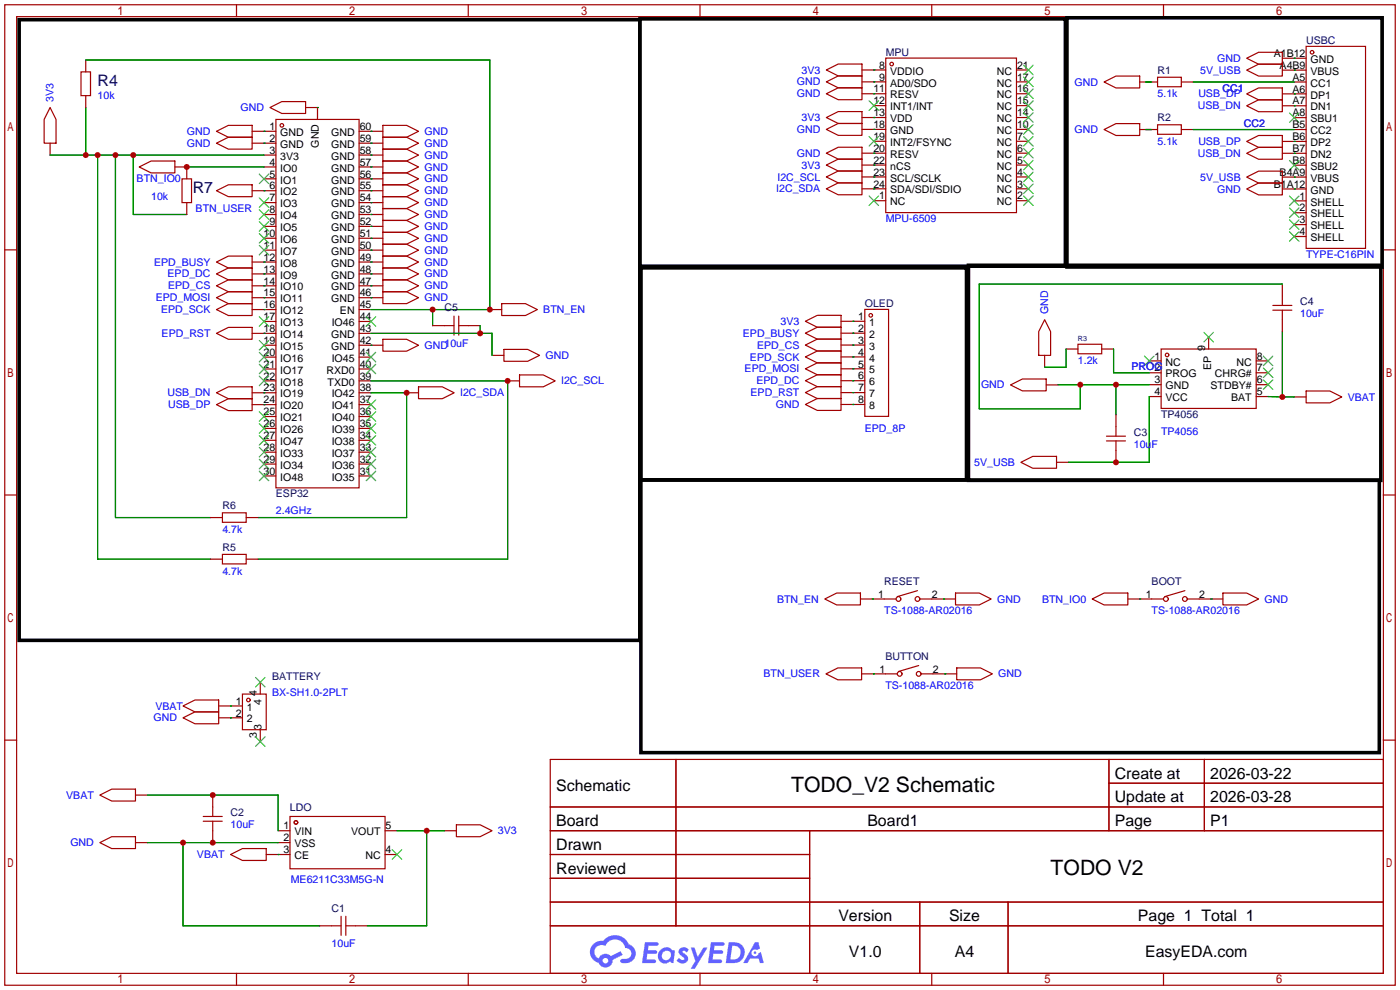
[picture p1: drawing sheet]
<svg xmlns="http://www.w3.org/2000/svg" width="299mm" height="212mm" viewBox="0 0 299 212" stroke-linecap="round" stroke-linejoin="round" font-family="sans-serif">
<g fill="none" stroke="#a10000" stroke-width=".25">
<path d="M1 1h297.2v209.6h-297.2zM3.6 3.6h292.1v204.4h-292.1zM50.5 1v2.6M100.1 1v2.6M149.6 1v2.6M199.1 1v2.6M248.7 1v2.6M1 53.4h2.6M295.7 53.4h2.5M1 105.8h2.6M295.7 105.8h2.5M1 158.2h2.6"/>
<path d="M295.7 158.2h2.5M117.6 162.3h178.1v45.7h-178.1zM117.6 172.5h178.1M117.6 177.5h178.1M144.5 162.3v35.6M173 177.5v30.5M237 162.3v15.2M237 167.4h58.7M257.4 162.3v15.2M117.6 182.6h55.4M117.6 192.8h178.1M117.6 187.7h55.4"/>
<path d="M117.6 197.9h178.1M196.6 192.8v15.2M215.4 192.8v15.2M50.5 208v2.6M100.1 208v2.6M149.6 208v2.6M199.1 208v2.6M248.7 208v2.6"/>
</g>
<g fill="#5487ff">
<path d="M145.3 202.7a1.3 1.3 0 0 1 1.9 .3l-.4 .6a.54 .54 0 0 0-.9-.2l.1 .2a1.34 1.34 0 0 1 .9 1.8 1.47 1.47 0 0 1-2.3-.1l.5-.6 .8 .5a.31 .31 0 0 0 .4-.3 .31 .31 0 0 0-.3-.4 1.12 1.12 0 0 1-.7-1.8z"/>
<path d="M147.6 202.5h.9l.6 2 1.2-2h.9l-2.7 4.6h-.9l1-1.7z"/>
<path d="M137.8 201.4h1.7a1.31 1.31 0 0 1 1.2 .2 .4 .4 0 0 1-.3 .5l-1.8 .1-.1 .9h1.6a.4 .4 0 0 1 .4 .4 .4 .4 0 0 1-.5 .4h-1.6l-.2 1.2h1.4a.46 .46 0 0 1 .5 0 .46 .46 0 0 1 .1 .5l-.4 .2h-2.6z"/>
<path d="M151.9 201.4h1.7a1.32 1.32 0 0 1 1.2 .2 .39 .39 0 0 1-.3 .5l-1.8 .1-.1 .9h1.6a.4 .4 0 0 1 .4 .4 .4 .4 0 0 1-.4 .4h-1.7l-.2 1.2h1.4a.46 .46 0 0 1 .5 0 .46 .46 0 0 1 .1 .5l-.4 .2h-2.6z"/>
<path d="M161.3 201.4h.8l.3 1.3-.6 .4a.75 .75 0 0 0-1.1 .3 .75 .75 0 0 0 .5 1 .75 .75 0 0 0 .9-.7l.5-.2 .6 2.3h-.8l-.3-.9h-1.8l-.5 .9h-1z"/>
<path d="M155.7 201.4l-.6 4.4h1.5a2.27 2.27 0 0 0 2.6-2.2 2.27 2.27 0 0 0-2.7-2.2zM156.5 202.1a1.5 1.5 0 0 1 1.8 1.6 1.5 1.5 0 0 1-1.9 1.4h-.3z"/>
<path d="M141.2 203a1.6 1.6 0 0 0-.3 2.3 1.6 1.6 0 0 0 2.3 .2l.7 .3 .3-2.4-.1-.3-.5-.1a1.58 1.58 0 0 0-2.4 0zM141.8 203.5a.98 .98 0 0 1 1.6 .4 .98 .98 0 0 1-1.1 1.3 .94 .94 0 0 1-.9-.7 .94 .94 0 0 1 .4-1z"/>
<path d="M126.8 201.8a2.37 2.37 0 0 0 1.1 4 1.54 1.54 0 0 0 1.8 1 1.54 1.54 0 0 0 1.2-1.6l2.2-1.1-.5-.8-2 1a1.57 1.57 0 0 0-2.7 .5 1.5 1.5 0 0 1-.7-2.1 1.5 1.5 0 0 1 2.2-.5 2.23 2.23 0 0 1 2.3-1.4 2.23 2.23 0 0 1 2 1.8 1.16 1.16 0 0 1 1.2 1.1 1.16 1.16 0 0 1-1.1 1.2h-.7a.47 .47 0 0 0-.5 .4 .47 .47 0 0 0 .4 .5 2.17 2.17 0 0 0 2.5-.9 2.17 2.17 0 0 0-.3-2.7l-.8-.4a3.2 3.2 0 0 0-5.5-.7l-1.1 .1zM128.8 205.3a.6 .6 0 0 1 1.2 0 .6 .6 0 0 1-1.2 0z"/>
<circle cx="161.4" cy="203.6" r=".28"/>
</g>
<g fill="none" stroke="#a10000" stroke-width=".25">
<path d="M17.3 15.4h2v5h-2zM18.3 12.8v2.6M176.6 15l2.5-1.3h5.1v2.5h-5.1zM176.6 17.5l2.5-1.3h5.1v2.6h-5.1zM184.2 15h5.1M184.2 17.5h5.1M189.3 12.4h27.9v33h-27.9zM217.2 15h2.6M217.2 17.5h2.6M236 17.5l2.5-1.2h5.1v2.5h-5.1zM243.6 17.5h3.8M247.4 16.5h5.1v2h-5.1z"/>
<path d="M252.5 17.5h2.5M266.4 12.4l2.6-1.2h5.1v2.5h-5.1zM266.4 15l2.6-1.3h5.1v2.6h-5.1zM274.1 15h5M274.1 12.4h5M276.6 17.5h2.5M279.1 9.9h12.7v43.2h-12.7zM10.7 23l1.3 2.5v5.1h-2.6v-5.1zM10.7 30.6v2.5M18.3 20.4v2.6M29.8 35.7l2.5-1.3h5.1v2.6h-5.1zM37.4 35.7h2.5v2.5"/>
<path d="M38.9 38.2h2v5.1h-2zM46.3 28.1l2.5-1.3h5.1v2.5h-5.1zM46.3 30.6l2.5-1.3h5.1v2.6h-5.1zM53.9 28.1h5.1M53.9 30.6h5.1M56.4 33.1h2.6M56.4 35.7h2.6M56.4 38.2h2.6M57.7 23l2.5-1.3h5.1v2.6h-5.1zM59 25.5h17.7v78.8h-17.7zM65.3 23h2.6v2.5M76.7 28.1h5.1"/>
<path d="M76.7 30.6h5.1M76.7 33.1h5.1M76.7 35.7h5.1M76.7 38.2h5.1M81.8 26.8h5.1l2.5 1.3-2.5 1.2h-5.1zM81.8 29.3h5.1l2.5 1.3-2.5 1.3h-5.1zM81.8 31.9h5.1l2.5 1.2-2.5 1.3h-5.1zM81.8 34.4h5.1l2.5 1.3-2.5 1.3h-5.1zM81.8 37h5.1l2.5 1.2-2.5 1.3h-5.1zM81.8 39.5h5.1l2.5 1.3-2.5 1.2h-5.1zM176.6 27.7l2.5-1.3h5.1v2.5h-5.1zM176.6 25.1l2.5-1.3h5.1v2.6h-5.1z"/>
<path d="M176.6 35.3l2.5-1.3h5.1v2.5h-5.1zM176.6 37.8l2.5-1.3h5.1v2.6h-5.1zM176.6 20l2.5-1.2h5.1v2.5h-5.1zM176.6 32.7l2.5-1.2h5.1v2.5h-5.1zM184.2 20h5.1M184.2 25.1h5.1M184.2 27.7h5.1M184.2 32.7h5.1M184.2 35.3h5.1M184.2 37.8h5.1M186.8 22.6h2.5M186.8 30.2h2.5"/>
<path d="M217.2 20h2.6M217.2 22.6h2.6M217.2 25.1h2.6M217.2 27.7h2.6M217.2 30.2h2.6M217.2 32.7h2.6M217.2 35.3h2.6M217.2 37.8h2.6M236 27.7l2.5-1.3h5.1v2.6h-5.1zM243.6 27.7h3.8M247.4 26.7h5.1v2h-5.1zM252.5 27.7h2.5"/>
<path d="M266.4 20.1l2.6-1.3h5.1v2.5h-5.1zM266.4 22.6l2.6-1.3h5.1v2.6h-5.1zM266.4 37.8l2.6-1.2h5.1v2.5h-5.1zM266.4 32.8l2.6-1.3h5.1v2.5h-5.1zM266.4 30.2l2.6-1.2h5.1v2.5h-5.1zM274.1 22.6h5M274.1 32.8h5M274.1 37.8h5M274.1 20.1h5M274.1 30.2h5M276.6 27.7h2.5M276.6 25.1h2.5"/>
<path d="M276.6 35.3h2.5M39.9 43.3v2.5M46.3 56l2.5-1.3h5.1v2.6h-5.1zM46.3 58.5l2.5-1.2h5.1v2.5h-5.1zM46.3 40.8l2.5-1.3h5.1v2.5h-5.1zM53.9 40.8h5.1M53.9 56h5.1M53.9 58.5h5.1M56.4 43.3h2.6M56.4 45.8h2.6M56.4 48.4h2.6M56.4 50.9h2.6"/>
<path d="M56.4 53.5h2.6M76.7 40.8h5.1M76.7 43.3h5.1M76.7 45.8h5.1M76.7 48.4h5.1M76.7 50.9h5.1M76.7 53.5h5.1M76.7 56h5.1M76.7 58.5h5.1M81.8 42h5.1l2.5 1.3-2.5 1.3h-5.1zM81.8 44.6h5.1l2.5 1.2-2.5 1.3h-5.1zM81.8 47.1h5.1l2.5 1.3-2.5 1.3h-5.1z"/>
<path d="M81.8 49.7h5.1l2.5 1.2-2.5 1.3h-5.1zM81.8 52.2h5.1l2.5 1.3-2.5 1.2h-5.1zM81.8 54.7h5.1l2.5 1.3-2.5 1.3h-5.1zM81.8 57.3h5.1l2.5 1.2-2.5 1.3h-5.1zM81.8 59.8h5.1l2.5 1.3-2.5 1.3h-5.1zM176.6 40.4l2.5-1.3h5.1v2.5h-5.1zM184.2 40.4h5.1M186.8 42.9h2.5M217.2 40.4h2.6M217.2 42.9h2.6M266.4 40.4l2.6-1.3h5.1v2.6h-5.1zM274.1 40.4h5"/>
<path d="M276.6 42.9h2.5M276.6 45.5h2.5M276.6 48h2.5M276.6 50.5h2.5M46.3 61.1l2.5-1.3h5.1v2.6h-5.1zM46.3 63.6l2.5-1.2h5.1v2.5h-5.1zM46.3 66.2l2.5-1.3h5.1v2.5h-5.1zM46.3 71.2l2.5-1.2h5.1v2.5h-5.1zM53.9 61.1h5.1M53.9 63.6h5.1M53.9 66.2h5.1M53.9 71.2h5.1"/>
<path d="M56.4 68.7h2.6M56.4 73.8h2.6M56.4 76.3h2.6M56.4 78.9h2.6M76.7 61.1h5.1M76.7 63.6h5.1M76.7 66.2h2.6M76.7 68.7h2.6M76.7 71.2h2.6M76.7 73.8h5.1M76.7 76.3h2.6M76.7 78.9h2.6"/>
<path d="M81.8 62.4h5.1l2.5 1.2-2.5 1.3h-5.1zM81.8 72.5h5.1l2.5 1.3-2.5 1.3h-5.1zM92.5 69.6h4.5M97 67.6v4M98 67.6v4M98 69.6h4.6M104.7 66.2h2.5M105.2 75.9h2.5M107.2 64.9h5.1l2.5 1.3-2.5 1.2h-5.1zM107.7 74.7h5.1l2.5 1.2-2.5 1.3h-5.1zM172.1 68.7l2.6-1.3h5v2.5h-5zM172.1 71.2l2.6-1.3h5v2.6h-5z"/>
<path d="M172.1 73.7l2.6-1.2h5v2.5h-5zM172.1 76.3l2.6-1.3h5v2.6h-5zM172.1 78.8l2.6-1.2h5v2.5h-5zM179.7 71.2h5.1M179.7 76.3h5.1M179.7 68.7h5.1M179.7 73.7h5.1M179.7 78.8h5.1M184.8 66.1h5.1v22.9h-5.1zM223.3 68.3l1.2 2.6v5h-2.5v-5zM223.3 75.9v2.6M227.8 74.6h2.6"/>
<path d="M230.4 73.6h5.1v2h-5.1zM235.5 74.6h2.5M245.6 77.1h2.6M245.6 79.7h2.6M248.2 74.6h20.3v12.7h-20.3zM258.3 72.1v2.5M268.5 77.1h2.5M268.5 79.7h2.5M272 66.3h4.1M272 65.3h4.1M274.1 60.7v4.6M274.1 66.3v4.6"/>
<path d="M46.3 83.9l2.5-1.2h5.1v2.5h-5.1zM46.3 86.5l2.5-1.3h5.1v2.6h-5.1zM53.9 83.9h5.1M53.9 86.5h5.1M56.4 81.4h2.6M56.4 89h2.6M56.4 91.6h2.6M56.4 94.1h2.6M56.4 96.6h2.6M56.4 99.2h2.6M76.7 81.4h2.6M76.7 83.9h2.6"/>
<path d="M76.7 86.5h2.6M76.7 89h2.6M76.7 91.6h2.6M76.7 94.1h2.6M76.7 96.6h2.6M76.7 99.2h2.6M86.9 83.9h2.5M89.4 82.7h5.1l2.6 1.2-2.6 1.3h-5.1zM108.5 81.4h2.5M111 80.1h5.1l2.6 1.3-2.6 1.3h-5.1zM172.1 81.4l2.6-1.3h5v2.5h-5zM172.1 83.9l2.6-1.3h5v2.6h-5z"/>
<path d="M172.1 86.4l2.6-1.2h5v2.5h-5zM179.7 81.4h5.1M179.7 83.9h5.1M179.7 86.4h5.1M216 82.3l2.5-1.3h5.1v2.5h-5.1zM218.2 98.8l2.5-1.3h5.1v2.6h-5.1zM223.6 82.3h2.5M225.8 98.8h2.5M236.5 94.2h4M236.5 93.2h4M238.5 88.6v4.6M238.5 94.2v4.6"/>
<path d="M245.6 82.2h2.6M245.6 84.8h2.6M268.5 82.2h2.5M268.5 84.8h2.5M276.6 84.8h2.5M279.1 83.6h5.1l2.6 1.2-2.6 1.3h-5.1zM45 119.5h2.5M45 110.6h2.5M47.5 118.5h5.1v2h-5.1zM47.5 109.6h5.1v2h-5.1zM52.6 119.5h2.6M52.6 110.6h2.6"/>
<path d="M56.4 101.7h2.6M76.7 101.7h2.6M176.3 128l2.5-1.3h5.1v2.6h-5.1zM183.9 128h7.6M196.1 126.2l-4.3 1.3M196.6 128h7.6M204.2 126.7h5.1l2.5 1.3-2.5 1.3h-5.1zM233.4 128l2.6-1.3h5v2.6h-5zM241 128h7.7M253.2 126.2l-4.3 1.3M253.7 128h7.7M261.4 126.7h5l2.6 1.3-2.6 1.3h-5z"/>
<path d="M39.1 150.9l2.6-1.3h5v2.5h-5zM39.1 153.4l2.6-1.3h5v2.6h-5zM46.7 150.9h5.1M46.7 153.4h5.1M51.8 148.3h5.1v7.7h-5.1zM55.6 145.8v2.5M55.6 156v2.5M176.5 144l2.6-1.3h5v2.6h-5zM184.1 144h7.7M196.3 142.2l-4.3 1.3M196.8 144h7.7M204.5 142.7h5l2.6 1.3-2.6 1.3h-5z"/>
<path d="M21.3 169.9l2.6-1.2h5.1v2.5h-5.1zM29 169.9h2.5M43.4 175.5h4.1M43.4 174.5h4.1M45.5 169.9v4.6M45.5 175.5v4.6M59.4 177.5h2.6M62 174.5h20.3v11.2h-20.3zM82.3 177.5h2.5M95 177.5h2.5M97.5 176.3h5.1l2.6 1.2-2.6 1.3h-5.1zM21.3 180.1l2.6-1.3h5.1v2.6h-5.1z"/>
<path d="M29 180.1h2.5M49.3 182.6l2.5-1.2h5.1v2.5h-5.1zM56.9 182.6h5.1M59.4 180.1h2.6M68.3 197.9h4.6M72.9 195.8v4.1M73.9 197.9h4.6M73.9 195.8v4.1M82.3 182.6h2.5"/>
<circle cx="190.6" cy="13.7" r=".38"/>
<circle cx="280.4" cy="11.2" r=".38"/>
<circle cx="60.2" cy="26.8" r=".38"/>
<circle cx="186.1" cy="67.4" r=".38"/>
<circle cx="249.4" cy="75.9" r=".38"/>
<circle cx="192" cy="128" r=".51"/>
<circle cx="196.1" cy="128" r=".51"/>
<circle cx="249.2" cy="128" r=".51"/>
<circle cx="253.2" cy="128" r=".51"/>
<circle cx="53.1" cy="149.6" r=".38"/>
<circle cx="192.3" cy="144" r=".51"/>
<circle cx="196.3" cy="144" r=".51"/>
<circle cx="63.2" cy="175.8" r=".38"/>
</g>
<g fill="none" stroke="#3c3" stroke-width=".25">
<path d="M218.8 19l2 2.1M218.8 16.5l2 2M218.8 13.9l2 2.1M220.8 19l-2 2.1M220.8 16.5l-2 2M220.8 13.9l-2 2.1M55.4 37.2l2 2M57.4 37.2l-2 2M185.7 21.6l2.1 2M185.7 29.2l2.1 2M187.8 21.6l-2.1 2M187.8 29.2l-2.1 2"/>
<path d="M218.8 39.3l2 2.1M218.8 36.8l2 2M218.8 34.3l2 2M218.8 31.7l2 2.1M218.8 29.2l2 2M218.8 26.6l2 2.1M218.8 24.1l2 2M218.8 21.6l2 2M220.8 39.3l-2 2.1M220.8 36.8l-2 2M220.8 34.3l-2 2M220.8 31.7l-2 2.1"/>
<path d="M220.8 29.2l-2 2M220.8 26.6l-2 2.1M220.8 24.1l-2 2M220.8 21.6l-2 2M275.6 24.1l2 2.1M275.6 34.3l2 2M277.6 24.1l-2 2.1M277.6 34.3l-2 2M55.4 42.3l2 2M55.4 44.8l2 2.1M55.4 47.4l2 2M55.4 49.9l2 2"/>
<path d="M55.4 52.4l2 2.1M57.4 42.3l-2 2M57.4 44.8l-2 2.1M57.4 47.4l-2 2M57.4 49.9l-2 2M57.4 52.4l-2 2.1M185.7 41.9l2.1 2M187.8 41.9l-2.1 2M218.8 41.9l2 2M220.8 41.9l-2 2M275.6 41.9l2 2M275.6 44.4l2 2.1"/>
<path d="M275.6 47l2 2M275.6 49.5l2 2.1M277.6 41.9l-2 2M277.6 44.4l-2 2.1M277.6 47l-2 2M277.6 49.5l-2 2.1M55.4 67.7l2 2M55.4 72.8l2 2M55.4 75.3l2 2M55.4 77.8l2 2.1M57.4 67.7l-2 2M57.4 72.8l-2 2"/>
<path d="M57.4 75.3l-2 2M57.4 77.8l-2 2.1M78.3 77.8l2 2.1M78.3 75.3l2 2M78.3 67.7l2 2M80.3 75.3l-2 2M80.3 77.8l-2 2.1M80.3 67.7l-2 2M244.6 76.1l2 2M246.6 76.1l-2 2M257.3 71l2 2.1M259.3 71l-2 2.1"/>
<path d="M270 78.7l2 2M270 76.1l2 2M272 78.7l-2 2M272 76.1l-2 2M55.4 80.4l2 2M55.4 88l2 2M55.4 90.5l2 2.1M55.4 93.1l2 2M55.4 95.6l2 2.1M55.4 98.2l2 2M57.4 80.4l-2 2M57.4 88l-2 2"/>
<path d="M57.4 90.5l-2 2.1M57.4 93.1l-2 2M57.4 95.6l-2 2.1M57.4 98.2l-2 2M78.3 98.2l2 2M78.3 95.6l2 2.1M78.3 93.1l2 2M78.3 90.5l2 2.1M78.3 88l2 2M78.3 85.5l2 2M80.3 98.2l-2 2M80.3 95.6l-2 2.1"/>
<path d="M80.3 93.1l-2 2M80.3 90.5l-2 2.1M80.3 88l-2 2M80.3 85.5l-2 2M270 81.2l2 2M272 81.2l-2 2M55.4 100.7l2 2M57.4 100.7l-2 2M78.3 100.7l2 2M80.3 100.7l-2 2M54.6 157.5l2 2M54.6 144.8l2 2"/>
<path d="M56.6 157.5l-2 2M56.6 144.8l-2 2M83.8 181.6l2.1 2M85.9 181.6l-2.1 2"/>
</g>
<g fill="none" stroke="#008700" stroke-width=".25">
<path d="M18.3 12.8h86.4v53.4h-25.4M186.8 15h.1M186.8 17.5h.1M244.9 17.5h1.2M255 17.5h21.6M276.6 12.4h.1M276.6 15h.1M10.7 33.1h45.7M18.3 23v10.1M20.9 33.1v86.4h24.1M24.7 33.1v77.5h20.3M28.5 33.1v12.7h11.4"/>
<path d="M39.9 35.7h16.5M56.4 28.1h.1M56.4 30.6h.1M67.9 23h.1M79.3 28.1h.1M79.3 30.6h.1M79.3 33.1h.1M79.3 35.7h.1M79.3 38.2h.1M186.8 27.7h.1M186.8 25.1h.1M186.8 35.3h.1"/>
<path d="M186.8 37.8h.1M186.8 20h.1M186.8 32.7h.1M244.9 27.7h1.2M255 27.7h21.6M276.6 37.8h.1M276.6 32.8h.1M276.6 20.1h.1M276.6 22.6h.1M276.6 30.2h.1M56.4 56h.1M56.4 58.5h.1"/>
<path d="M56.4 40.8h.1M79.3 40.8h.1M79.3 43.3h.1M79.3 45.8h.1M79.3 48.4h.1M79.3 50.9h.1M79.3 53.5h.1M79.3 56h.1M79.3 58.5h.1M186.8 40.4h.1M276.6 40.4h.1M56.4 61.1h.1"/>
<path d="M56.4 63.6h.1M56.4 66.2h.1M56.4 71.2h.1M79.3 61.1h.1M79.3 63.6h.1M79.3 73.8h.1M79.3 71.2h25.9v4.7M92.5 66.2v3.4M102.6 69.6v1.6M182.3 68.7h.1M182.3 71.2h.1M182.3 73.7h.1"/>
<path d="M182.3 76.3h.1M182.3 78.8h.1M227.8 74.6v3.9h-4.5M238 74.6v5.1h7.6M274.1 70.9v13.9M274.1 60.7h-64.8v26.7h21.6v-5.2M56.4 83.9h.1M56.4 86.5h.1M79.3 83.9h7.6v26.7h-31.7M79.3 81.4h29.2v38.1h-53.3M182.3 81.4h.1M182.3 83.9h.1"/>
<path d="M182.3 86.4h.1M226.1 82.2h19.5M238.5 82.2v6.4M245.6 84.8v14h-17.3M271 84.8h3.1M274.1 84.8h2.5M186.4 128h.1M201.7 128h.1M243.6 128h.1M258.8 128h.1M49.3 150.9h.1M49.3 153.4h.1"/>
<path d="M186.7 144h.1M201.9 144h.1M31.5 169.9h27.9v7.6M84.8 177.5h10.2M91.2 177.5v20.4h-12.7M31.5 180.1h27.9M39.1 180.1v17.8h29.2M59.4 182.6h.1"/>
</g>
<path d="M4.1 4.2h132.6v132.7h-132.6zM136.8 4h90.9v52.9h-90.9zM228 3.8h67.4v53.3h-67.4zM137 57.2h69.6v45.3h-69.6zM207 56.7h88.1v46h-88.1zM137 102.6h157.8v58.3h-157.8z" fill="none" stroke="#000" stroke-width=".76"/>
<g fill="#c00">
<circle cx="18.3" cy="33.1" r=".64"/>
<circle cx="20.9" cy="33.1" r=".64"/>
<circle cx="24.7" cy="33.1" r=".64"/>
<circle cx="28.5" cy="33.1" r=".64"/>
<circle cx="274.1" cy="84.8" r=".63"/>
<circle cx="86.9" cy="83.9" r=".64"/>
<circle cx="108.5" cy="81.4" r=".64"/>
<circle cx="39.9" cy="35.7" r=".64"/>
<circle cx="230.9" cy="82.2" r=".63"/>
<circle cx="238.5" cy="82.2" r=".63"/>
<circle cx="238.5" cy="98.8" r=".63"/>
<circle cx="45.5" cy="180.1" r=".63"/>
<circle cx="39.1" cy="180.1" r=".63"/>
<circle cx="45.5" cy="169.9" r=".63"/>
<circle cx="91.2" cy="177.5" r=".63"/>
<circle cx="104.7" cy="66.2" r=".64"/>
<circle cx="92.5" cy="66.2" r=".63"/>
<circle cx="102.6" cy="71.2" r=".63"/>
</g>
<g font-size="4.5">
<text x="169.1" y="169.3">TODO_V2 Schematic</text>
<text x="224.5" y="187">TODO V2</text>
</g>
<g font-size="3.4" fill="#000080">
<text x="20.9" y="18.4">R4</text>
<text x="41.2" y="41.3">R7</text>
</g>
<g font-size="3.4">
<text x="238.3" y="166.4">Create at</text>
<text x="258.7" y="166.4">2026-03-22</text>
<text x="118.9" y="169">Schematic</text>
<text x="238.3" y="171.5">Update at</text>
<text x="258.7" y="171.5">2026-03-28</text>
<text x="118.9" y="176.6">Board</text>
<text x="185.4" y="176.6">Board1</text>
<text x="238.3" y="176.6">Page</text>
<text x="258.7" y="176.6">P1</text>
<text x="118.9" y="181.7">Drawn</text>
<text x="118.9" y="186.7">Reviewed</text>
<text x="179.2" y="196.9">Version</text>
<text x="202.8" y="196.9">Size</text>
<text x="243.2" y="196.9">Page 1 Total 1</text>
<text x="181.4" y="204.5">V1.0</text>
<text x="204.1" y="204.5">A4</text>
<text x="244.7" y="204.5">EasyEDA.com</text>
</g>
<g font-size="2.3" fill="#000080">
<text x="189.3" y="11.9">MPU</text>
<text x="279.1" y="9.4">USBC</text>
<text x="247.4" y="15.7">R1</text>
<text x="247.4" y="25.9">R2</text>
<text x="184.8" y="65.6">OLED</text>
<text x="277.9" y="65.3">C4</text>
<text x="95" y="66.5">C5</text>
<text x="248.2" y="89.3">TP4056</text>
<text x="242.3" y="93.2">C3</text>
<text x="59" y="106.3">ESP32</text>
<text x="47.5" y="108.8">R6</text>
<text x="47.5" y="117.7">R5</text>
<text x="189" y="125">RESET</text>
<text x="246.1" y="125">BOOT</text>
<text x="189.2" y="141">BUTTON</text>
<text x="58.2" y="145.3">BATTERY</text>
<text x="62" y="173.2">LDO</text>
<text x="49.3" y="174.5">C2</text>
<text x="70.9" y="194.8">C1</text>
</g>
<g font-size="2.3" fill="#00f">
<text x="171.3" y="15.7">3V3</text>
<text x="256.5" y="15.7">5V_USB</text>
<text x="260.1" y="13.2">GND</text>
<text x="11.5" y="21.7" transform="rotate(-90 11.5 21.7)">3V3</text>
<text x="20.9" y="21.2">10k</text>
<text x="51.4" y="23.7">GND</text>
<text x="170.3" y="18.3">GND</text>
<text x="170.3" y="20.8">GND</text>
<text x="229.7" y="18.3">GND</text>
<text x="247.4" y="20.8">5.1k</text>
<text x="256" y="23.4">USB_DN</text>
<text x="256.1" y="20.8">USB_DP</text>
<text x="261.3" y="19.6">CC1</text>
<text x="40" y="28.8">GND</text>
<text x="90.7" y="28.8">GND</text>
<text x="170.3" y="28.4">GND</text>
<text x="171.3" y="25.9">3V3</text>
<text x="229.7" y="28.4">GND</text>
<text x="265.8" y="27.2">CC2</text>
<text x="40" y="31.4">GND</text>
<text x="90.7" y="31.4">GND</text>
<text x="90.7" y="33.9">GND</text>
<text x="170.3" y="33.5">GND</text>
<text x="247.4" y="31">5.1k</text>
<text x="256" y="33.5">USB_DN</text>
<text x="256.1" y="31">USB_DP</text>
<text x="29.2" y="39">BTN_IO0</text>
<text x="90.7" y="36.4">GND</text>
<text x="90.7" y="39">GND</text>
<text x="90.7" y="41.5">GND</text>
<text x="165.9" y="41.1">I2C_SDA</text>
<text x="166.1" y="38.6">I2C_SCL</text>
<text x="171.3" y="36">3V3</text>
<text x="256.5" y="38.6">5V_USB</text>
<text x="260.1" y="41.1">GND</text>
<text x="32.3" y="42.8">10k</text>
<text x="41.8" y="45.3">BTN_USER</text>
<text x="90.7" y="44.1">GND</text>
<text x="90.7" y="46.6">GND</text>
<text x="189.3" y="47.5">MPU-6509</text>
<text x="90.7" y="49.1">GND</text>
<text x="90.7" y="51.7">GND</text>
<text x="32.9" y="56.8">EPD_BUSY</text>
<text x="35.8" y="59.3">EPD_DC</text>
<text x="90.7" y="54.2">GND</text>
<text x="90.7" y="56.8">GND</text>
<text x="90.7" y="59.3">GND</text>
<text x="279.1" y="55.1">TYPE-C16PIN</text>
<text x="33.3" y="64.4">EPD_MOSI</text>
<text x="35.9" y="61.8">EPD_CS</text>
<text x="90.7" y="61.8">GND</text>
<text x="90.7" y="64.4">GND</text>
<text x="34.4" y="66.9">EPD_SCK</text>
<text x="116.1" y="66.9">BTN_EN</text>
<text x="158.8" y="72">EPD_BUSY</text>
<text x="166.8" y="69.4">3V3</text>
<text x="224" y="67.1" transform="rotate(-90 224 67.1)">GND</text>
<text x="277.9" y="67.8">10uF</text>
<text x="34.6" y="72">EPD_RST</text>
<text x="90.7" y="74.5">GND10uF</text>
<text x="116.6" y="76.7">GND</text>
<text x="160.3" y="77">EPD_SCK</text>
<text x="161.8" y="74.5">EPD_CS</text>
<text x="230.4" y="77.9">1.2k</text>
<text x="119.9" y="82.2">I2C_SCL</text>
<text x="159.2" y="79.6">EPD_MOSI</text>
<text x="161.7" y="82.1">EPD_DC</text>
<text x="209.7" y="83">GND</text>
<text x="241.8" y="79.2">PROG</text>
<text x="35.8" y="84.7">USB_DN</text>
<text x="35.9" y="87.2">USB_DP</text>
<text x="98.3" y="84.7">I2C_SDA</text>
<text x="160.4" y="84.7">EPD_RST</text>
<text x="165.8" y="87.2">GND</text>
<text x="288" y="85.6">VBAT</text>
<text x="184.8" y="92.3">EPD_8P</text>
<text x="242.3" y="95.8">10uF</text>
<text x="248.2" y="92.9">TP4056</text>
<text x="208.2" y="99.6">5V_USB</text>
<text x="47.5" y="113.9">4.7k</text>
<text x="59" y="109.9">2.4GHz</text>
<text x="47.5" y="122.8">4.7k</text>
<text x="166.1" y="128.8">BTN_EN</text>
<text x="189" y="131.3">TS-1088-AR02016</text>
<text x="213.1" y="128.8">GND</text>
<text x="222.7" y="128.8">BTN_IO0</text>
<text x="246.1" y="131.3">TS-1088-AR02016</text>
<text x="270.3" y="128.8">GND</text>
<text x="58.2" y="148.8">BX-SH1.0-2PLT</text>
<text x="163.2" y="144.8">BTN_USER</text>
<text x="189.2" y="147.3">TS-1088-AR02016</text>
<text x="213.4" y="144.8">GND</text>
<text x="32.8" y="154.2">GND</text>
<text x="33.2" y="151.6">VBAT</text>
<text x="14.1" y="170.7">VBAT</text>
<text x="49.3" y="177">10uF</text>
<text x="106.4" y="178.3">3V3</text>
<text x="15" y="180.8">GND</text>
<text x="42.1" y="183.4">VBAT</text>
<text x="62.2" y="188.6">ME6211C33M5G-N</text>
<text x="70.9" y="202.4">10uF</text>
</g>
<g font-size="2.3">
<text x="187.9" y="14.7">8</text>
<text x="187.9" y="17.2">9</text>
<text x="190.2" y="16">VDDIO</text>
<text x="213" y="16">NC</text>
<text x="217.4" y="17.2">17</text>
<text x="217.4" y="14.7">21</text>
<text x="272.2" y="12.2">A1B12</text>
<text x="273.5" y="14.7">A4B9</text>
<text x="276.2" y="17.3">A5</text>
<text x="280.1" y="13.4">GND</text>
<text x="280.1" y="16">VBUS</text>
<text x="186.7" y="19.8">11</text>
<text x="186.7" y="22.3">12</text>
<text x="190.2" y="18.5">AD0/SDO</text>
<text x="190.2" y="21">RESV</text>
<text x="190.2" y="23.6">INT1/INT</text>
<text x="213" y="23.6">NC</text>
<text x="213" y="21">NC</text>
<text x="213" y="18.5">NC</text>
<text x="217.4" y="22.3">15</text>
<text x="217.4" y="19.8">16</text>
<text x="276.2" y="19.8">A6</text>
<text x="276.2" y="22.3">A7</text>
<text x="280.1" y="18.5">CC1</text>
<text x="280.1" y="21.1">DP1</text>
<text x="280.1" y="23.6">DN1</text>
<text x="57.6" y="27.8">1</text>
<text x="59.9" y="29.1">GND</text>
<text x="70.8" y="29.1">GND</text>
<text x="76.9" y="27.8">60</text>
<text x="186.7" y="24.8">13</text>
<text x="186.7" y="27.4">18</text>
<text x="186.7" y="29.9">19</text>
<text x="190.2" y="26.1">VDD</text>
<text x="190.2" y="28.7">GND</text>
<text x="213" y="28.7">NC</text>
<text x="213" y="26.1">NC</text>
<text x="217.4" y="29.9">7</text>
<text x="217.4" y="27.4">10</text>
<text x="217.4" y="24.8">14</text>
<text x="276.2" y="24.9">A8</text>
<text x="276.2" y="27.4">B5</text>
<text x="276.2" y="30">B6</text>
<text x="280.1" y="26.1">SBU1</text>
<text x="280.1" y="28.7">CC2</text>
<text x="57.6" y="30.3">2</text>
<text x="57.6" y="32.9">3</text>
<text x="57.6" y="35.4">4</text>
<text x="59.9" y="31.6">GND</text>
<text x="59.9" y="34.1">3V3</text>
<text x="68.1" y="31.5" transform="rotate(-90 68.1 31.5)">GND</text>
<text x="70.8" y="34.1">GND</text>
<text x="70.8" y="31.6">GND</text>
<text x="76.9" y="35.4">57</text>
<text x="76.9" y="32.9">58</text>
<text x="76.9" y="30.3">59</text>
<text x="186.7" y="32.5">20</text>
<text x="186.7" y="35">22</text>
<text x="190.2" y="31.2">INT2/FSYNC</text>
<text x="190.2" y="33.7">RESV</text>
<text x="213" y="33.7">NC</text>
<text x="213" y="31.2">NC</text>
<text x="217.4" y="35">5</text>
<text x="217.4" y="32.5">6</text>
<text x="276.2" y="32.5">B7</text>
<text x="276.2" y="35">B8</text>
<text x="280.1" y="31.2">DP2</text>
<text x="280.1" y="33.8">DN2</text>
<text x="57.6" y="37.9">5</text>
<text x="57.6" y="40.5">6</text>
<text x="59.9" y="36.7">IO0</text>
<text x="59.9" y="39.2">IO1</text>
<text x="59.9" y="41.8">IO2</text>
<text x="70.8" y="41.8">GND</text>
<text x="70.8" y="39.2">GND</text>
<text x="70.8" y="36.7">GND</text>
<text x="76.9" y="40.5">55</text>
<text x="76.9" y="37.9">56</text>
<text x="186.7" y="37.5">23</text>
<text x="186.7" y="40.1">24</text>
<text x="190.2" y="36.3">nCS</text>
<text x="190.2" y="38.8">SCL/SCLK</text>
<text x="190.2" y="41.4">SDA/SDI/SDIO</text>
<text x="213" y="41.4">NC</text>
<text x="213" y="38.8">NC</text>
<text x="213" y="36.3">NC</text>
<text x="217.4" y="40.1">3</text>
<text x="217.4" y="37.5">4</text>
<text x="272.2" y="40.1">B1A12</text>
<text x="273.5" y="37.6">B4A9</text>
<text x="280.1" y="36.3">SBU2</text>
<text x="280.1" y="38.8">VBUS</text>
<text x="280.1" y="41.4">GND</text>
<text x="57.6" y="43">7</text>
<text x="57.6" y="45.6">8</text>
<text x="59.9" y="44.3">IO3</text>
<text x="59.9" y="46.8">IO4</text>
<text x="70.8" y="46.8">GND</text>
<text x="70.8" y="44.3">GND</text>
<text x="76.9" y="45.6">53</text>
<text x="76.9" y="43">54</text>
<text x="187.9" y="42.6">1</text>
<text x="190.2" y="43.9">NC</text>
<text x="213" y="43.9">NC</text>
<text x="217.4" y="42.6">2</text>
<text x="277.8" y="42.7">1</text>
<text x="277.8" y="45.2">2</text>
<text x="277.8" y="47.7">3</text>
<text x="280.1" y="43.9">SHELL</text>
<text x="280.1" y="46.5">SHELL</text>
<text x="56.3" y="50.6">10</text>
<text x="56.3" y="53.2">11</text>
<text x="57.6" y="48.1">9</text>
<text x="59.9" y="49.4">IO5</text>
<text x="59.9" y="51.9">IO6</text>
<text x="70.8" y="51.9">GND</text>
<text x="70.8" y="49.4">GND</text>
<text x="76.9" y="53.2">50</text>
<text x="76.9" y="50.6">51</text>
<text x="76.9" y="48.1">52</text>
<text x="277.8" y="50.3">4</text>
<text x="280.1" y="49">SHELL</text>
<text x="280.1" y="51.5">SHELL</text>
<text x="56.3" y="55.7">12</text>
<text x="56.3" y="58.3">13</text>
<text x="59.9" y="54.5">IO7</text>
<text x="59.9" y="57">IO8</text>
<text x="59.9" y="59.5">IO9</text>
<text x="70.8" y="59.5">GND</text>
<text x="70.8" y="57">GND</text>
<text x="70.8" y="54.5">GND</text>
<text x="76.9" y="58.3">48</text>
<text x="76.9" y="55.7">49</text>
<text x="56.3" y="60.8">14</text>
<text x="56.3" y="63.3">15</text>
<text x="56.3" y="65.9">16</text>
<text x="59.9" y="62.1">IO10</text>
<text x="59.9" y="64.6">IO11</text>
<text x="70.8" y="64.6">GND</text>
<text x="70.8" y="62.1">GND</text>
<text x="76.9" y="65.9">45</text>
<text x="76.9" y="63.3">46</text>
<text x="76.9" y="60.8">47</text>
<text x="56.3" y="68.4">17</text>
<text x="56.3" y="71">18</text>
<text x="59.9" y="67.2">IO12</text>
<text x="59.9" y="69.7">IO13</text>
<text x="70.9" y="69.7">IO46</text>
<text x="72.7" y="67.2">EN</text>
<text x="76.9" y="71">43</text>
<text x="76.9" y="68.4">44</text>
<text x="183.4" y="68.4">1</text>
<text x="183.4" y="70.9">2</text>
<text x="185.8" y="69.7">1</text>
<text x="56.3" y="73.5">19</text>
<text x="56.3" y="76">20</text>
<text x="59.9" y="72.2">IO14</text>
<text x="59.9" y="74.8">IO15</text>
<text x="59.9" y="77.3">IO16</text>
<text x="70.8" y="74.8">GND</text>
<text x="70.8" y="72.2">GND</text>
<text x="70.9" y="77.3">IO45</text>
<text x="76.9" y="76">41</text>
<text x="76.9" y="73.5">42</text>
<text x="183.4" y="73.5">3</text>
<text x="183.4" y="76">4</text>
<text x="185.8" y="72.2">2</text>
<text x="185.8" y="74.7">3</text>
<text x="185.8" y="77.3">4</text>
<text x="246.8" y="76.9">1</text>
<text x="257.6" y="75" transform="rotate(-90 257.6 75)">9</text>
<text x="268.6" y="76.9">8</text>
<text x="56.3" y="78.6">21</text>
<text x="56.3" y="81.1">22</text>
<text x="56.3" y="83.7">23</text>
<text x="59.9" y="79.9">IO17</text>
<text x="59.9" y="82.4">IO18</text>
<text x="69.8" y="79.9">RXD0</text>
<text x="70" y="82.4">TXD0</text>
<text x="76.9" y="83.7">38</text>
<text x="76.9" y="81.1">39</text>
<text x="76.9" y="78.6">40</text>
<text x="183.4" y="78.5">5</text>
<text x="183.4" y="81.1">6</text>
<text x="183.4" y="83.6">7</text>
<text x="185.8" y="79.8">5</text>
<text x="185.8" y="82.4">6</text>
<text x="246.8" y="79.4">2</text>
<text x="246.8" y="81.9">3</text>
<text x="249.1" y="78.1">NC</text>
<text x="249.1" y="80.7">PROG</text>
<text x="249.1" y="83.2">GND</text>
<text x="258.7" y="83.2">STDBY#</text>
<text x="258.8" y="79" transform="rotate(-90 258.8 79)">EP</text>
<text x="259.6" y="80.7">CHRG#</text>
<text x="264.3" y="78.1">NC</text>
<text x="268.6" y="81.9">6</text>
<text x="268.6" y="79.4">7</text>
<text x="56.3" y="86.2">24</text>
<text x="56.3" y="88.7">25</text>
<text x="59.9" y="84.9">IO19</text>
<text x="59.9" y="87.5">IO20</text>
<text x="70.9" y="87.5">IO41</text>
<text x="70.9" y="84.9">IO42</text>
<text x="76.9" y="88.7">36</text>
<text x="76.9" y="86.2">37</text>
<text x="183.4" y="86.2">8</text>
<text x="185.8" y="84.9">7</text>
<text x="185.8" y="87.4">8</text>
<text x="246.8" y="84.5">4</text>
<text x="249.1" y="85.7">VCC</text>
<text x="263.1" y="85.7">BAT</text>
<text x="268.6" y="84.5">5</text>
<text x="56.3" y="91.3">26</text>
<text x="56.3" y="93.8">27</text>
<text x="59.9" y="90">IO21</text>
<text x="59.9" y="92.6">IO26</text>
<text x="59.9" y="95.1">IO47</text>
<text x="70.9" y="95.1">IO38</text>
<text x="70.9" y="92.6">IO39</text>
<text x="70.9" y="90">IO40</text>
<text x="76.9" y="93.8">34</text>
<text x="76.9" y="91.3">35</text>
<text x="56.3" y="96.4">28</text>
<text x="56.3" y="98.9">29</text>
<text x="56.3" y="101.4">30</text>
<text x="59.9" y="97.6">IO33</text>
<text x="59.9" y="100.2">IO34</text>
<text x="70.9" y="100.2">IO36</text>
<text x="70.9" y="97.6">IO37</text>
<text x="76.9" y="101.4">31</text>
<text x="76.9" y="98.9">32</text>
<text x="76.9" y="96.4">33</text>
<text x="59.9" y="102.7">IO48</text>
<text x="70.9" y="102.7">IO35</text>
<text x="187.7" y="127.7">1</text>
<text x="199.1" y="127.7">2</text>
<text x="244.9" y="127.7">1</text>
<text x="256.3" y="127.7">2</text>
<text x="188" y="143.7">1</text>
<text x="199.4" y="143.7">2</text>
<text x="54.9" y="148.8" transform="rotate(-90 54.9 148.8)">4</text>
<text x="50.4" y="150.6">1</text>
<text x="50.4" y="153.1">2</text>
<text x="52.8" y="151.9">1</text>
<text x="52.8" y="154.4">2</text>
<text x="55.9" y="155.9" transform="rotate(-90 55.9 155.9)">3</text>
<text x="55.9" y="150.6" transform="rotate(-90 55.9 150.6)">4</text>
<text x="54.9" y="157.7" transform="rotate(-90 54.9 157.7)">3</text>
<text x="60.6" y="177.3">1</text>
<text x="60.6" y="179.8">2</text>
<text x="62.9" y="178.5">VIN</text>
<text x="75.1" y="178.5">VOUT</text>
<text x="82.4" y="177.3">5</text>
<text x="60.6" y="182.4">3</text>
<text x="62.9" y="181.1">VSS</text>
<text x="62.9" y="183.6">CE</text>
<text x="78.1" y="183.6">NC</text>
<text x="82.4" y="182.4">4</text>
</g>
<text font-size="1.5" fill="#000080" x="230.4" y="73">R3</text>
</svg>
